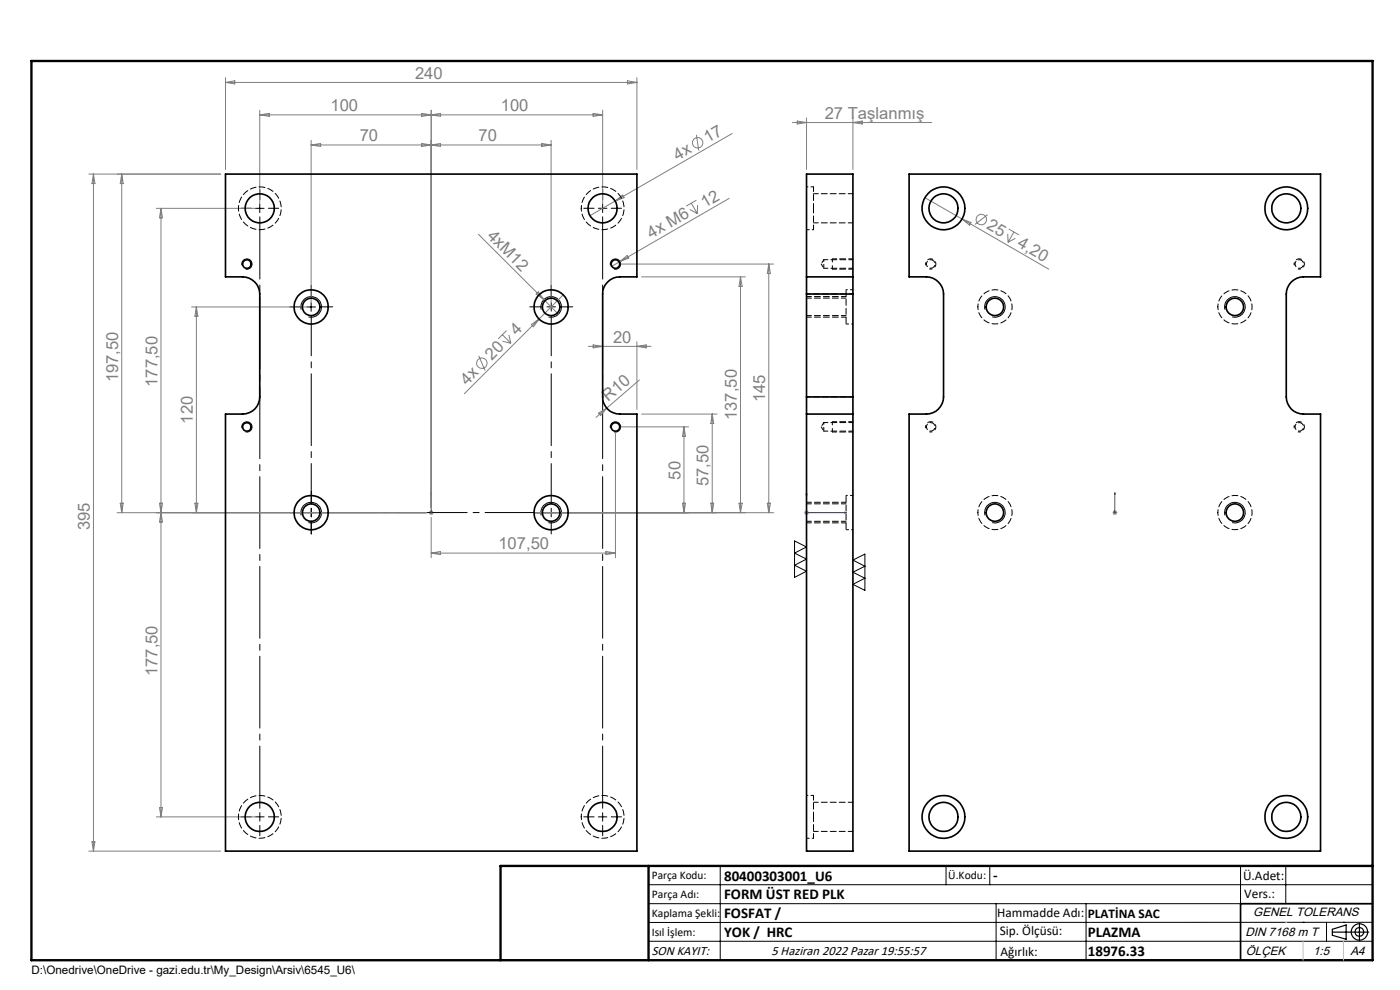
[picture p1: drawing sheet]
<svg xmlns="http://www.w3.org/2000/svg" width="297mm" height="210mm" viewBox="0 0 297 210" stroke-linecap="round" stroke-linejoin="round" font-family="sans-serif">
<g fill="none" stroke="#808080" stroke-width=".21">
<path d="M47.8 16.5v19.4M47.8 17.5h87.3M47.8 17.5l2-.4v.7zM133.1 17.1l2 .4-2 .3zM135.1 16.5v19.4M18.8 36.9h28M19.8 36.9l.3 2h-.6zM19.8 36.9v143.6M25.8 36.9v71.9M25.8 36.9l.3 2h-.6zM55.1 23.4v19.8M55.1 24.4h72.7"/>
<path d="M55.1 24.4l2-.3v.6zM66 29.8v34.3M66 30.8h50.9M66 30.8l2-.4v.7zM89.5 30.4l4 .7v-.7l-4 .7zM89.5 24.1l4 .6v-.6l-4 .6zM91.5 23.4v84.3M114.9 30.4l2 .4-2 .3zM116.9 29.8v34.3M125.8 24.1l2 .3-2 .3zM127.8 23.4v19.8M147.7 28.6l.5 3.4"/>
<path d="M155.3 28.3l-24.8 14.3M168.1 26h29.6M169.1 25.7l2 .3-2 .3zM171.1 25v10.9M180.9 25v10.9M180.9 26l2-.3v.6zM33.2 44.2h20.9M34.1 44.2v129.1M34.1 44.2l.4 2h-.7zM101.5 49.7l13.9 13.9M130.5 42.6l-5.3 3.1M130.5 42.6l1.6-1.2 .3 .5z"/>
<path d="M131.5 55.5l-1.9 1.1M131.5 55.5l1.6-1.3 .3 .5zM131.6 56h32.5M136.1 58.7h22M146.3 44.4l1.6 .9M146.6 43.1l1.3 2.2M147.7 42.5l-2.1 1.2M148 43.5l-.1 1.8M154.7 42.1l-23.2 13.4M157.1 58.7v50.1M157.1 58.7l.3 2h-.6zM163.1 56v52.8"/>
<path d="M163.1 56l.3 2h-.6zM196.2 41.9l7.9 4.6M204.1 46.5l18.4 10.6M204.1 46.5l1.9 .7-.3 .6zM209.5 45.5l-2.7 2.1M213.8 49.6l.1 1.8M214 48.6l2.2 1.2M215.1 49.2l-1.2 2.2M215.4 50.5l-1.5 .9M40.6 65.1h24.4M41.7 65.1v43.7M41.7 65.1l.3 2h-.7z"/>
<path d="M101.6 75.5l1.3 3.1M106.6 71l1.8 1.8M106.6 72.4l1.8 .4M107.5 70.1l-1.8 1.8M108 71l.4 1.8M112.7 68.9l1.6-1.2-1.1 1.6zM113.7 62.4l.5-.5 1.2 1.7zM115.4 63.6l3.1 3.1M119.5 62.5l-21 21M124.8 73.5h13.3M125.8 73.2l2 .3-2 .3zM135.1 72.5v14.3"/>
<path d="M135.1 73.5l2-.3v.6zM127 87.6l1.7-1-1.3 1.5zM128.7 86.6l-2.3 1.9M130.6 91.6v26.7M131.6 90.5h14.5M135.6 80.6l-6.9 6M136.1 87.8h16M145.1 90.5v18.3M145.1 90.5l.3 2.1h-.6zM151.1 87.8v21M151.1 87.8l.3 2h-.6zM24.8 108.8h65.7"/>
<path d="M25.5 106.7h.6l-.3 2.1zM33.8 106.7h.7l-.4 2.1zM34.1 108.8l.4 1.9h-.7zM41.3 106.7h.7l-.3 2.1zM91 108.8h1M91.1 108.4l.7 .7M91.5 108.3v.9M91.5 109.7v8.6M91.5 117.3l2-.3v.6zM91.5 117.3h39.1M91.8 108.4l-.7 .7M113.4 108.8h50.7"/>
<path d="M128.6 117l2 .3-2 .3zM144.8 106.7h.6l-.3 2.1zM150.8 106.7h.6l-.3 2.1zM156.8 106.7h.6l-.3 2.1zM162.8 106.7h.6l-.3 2.1zM170.6 108.8h1M170.7 108.4l.7 .7M171.1 108.3v.9M171.4 108.4l-.7 .7M236 108.8h1M236.1 108.4l.8 .7M236.5 108.3v.9"/>
<path d="M236.9 108.4l-.8 .7M19.5 178.6h.6l-.3 1.9zM33.2 173.3h20.9M33.8 171.3h.7l-.4 2zM18.8 180.5h28"/>
<circle cx="148" cy="30.3" r="1.1"/>
<circle cx="208.2" cy="46.6" r="1.1"/>
<circle cx="102.2" cy="77" r="1.1"/>
</g>
<g fill="none" stroke="#000" stroke-width=".21">
<path d="M51.3 56.3a1.1 1.1 0 0 1 1-1.4 1.1 1.1 0 0 1 1.2 1.2 1.1 1.1 0 0 1-1.4 1M54.2 44.2h1.8M55.1 43.3v1.8M129.5 56.3a1.1 1.1 0 0 1 1-1.4 1.1 1.1 0 0 1 1.2 1.2 1.1 1.1 0 0 1-1.4 1M63.9 65.7a2.19 2.19 0 0 1 1.9-2.8 2.19 2.19 0 0 1 2.4 2.4 2.19 2.19 0 0 1-2.8 1.9M65.1 65.1h1.8M66 64.2v1.8M114.8 65.7a2.18 2.18 0 0 1 2-2.7 2.18 2.18 0 0 1 2.3 2.3 2.18 2.18 0 0 1-2.8 1.9M209 65.7a2.19 2.19 0 0 1 1.9-2.8 2.19 2.19 0 0 1 2.4 2.4 2.19 2.19 0 0 1-2.8 1.9M259.9 65.7a2.19 2.19 0 0 1 1.9-2.8 2.19 2.19 0 0 1 2.4 2.4 2.19 2.19 0 0 1-2.8 1.9M51.3 90.8a1.1 1.1 0 0 1 1-1.3 1.1 1.1 0 0 1 1.2 1.1 1.1 1.1 0 0 1-1.4 1M129.5 90.8a1.1 1.1 0 0 1 1-1.3 1.1 1.1 0 0 1 1.2 1.1 1.1 1.1 0 0 1-1.4 1"/>
<path d="M63.9 109.3a2.18 2.18 0 0 1 1.9-2.8 2.18 2.18 0 0 1 2.4 2.4 2.18 2.18 0 0 1-2.8 1.9M114.8 109.3a2.17 2.17 0 0 1 1.9-2.7 2.17 2.17 0 0 1 2.4 2.3 2.17 2.17 0 0 1-2.8 1.9M168.6 114.8l2.5 1.2-2.5 1.3 2.5 1.3-2.5 1.3 2.5 1.3-2.5 1.3zM180.9 118.8l2.6-1.3v7.7l-2.6-1.2 2.6-1.3-2.6-1.3 2.6-1.3zM209 109.3a2.18 2.18 0 0 1 1.8-2.8 2.18 2.18 0 0 1 2.4 2.4 2.18 2.18 0 0 1-2.7 1.9M259.9 109.3a2.18 2.18 0 0 1 1.8-2.8 2.18 2.18 0 0 1 2.4 2.4 2.18 2.18 0 0 1-2.7 1.9M126.9 173.3h1.8M127.8 172.4v1.8M137.6 187.7h153.6M137.6 191.7h153.6M137.6 199.7h153.6M152.8 183.7v20"/>
<path d="M200.7 183.7v4M210 183.7v4M211.3 191.7v12M230.4 191.7v12M263.2 183.7v20M272.8 183.7v8M276.4 195.6h.1M281.4 195.6v4.1M285 195.6h.1M291.2 195.6l-153.6 .1"/>
</g>
<path d="M176.6 57v-2.1M176.6 91.6v-2.1" fill="none" stroke="#000" stroke-width=".21" stroke-dasharray="1.3 .6" stroke-dashoffset=".5" stroke-linecap="butt"/>
<path d="M197.2 57.1a1.09 1.09 0 0 0 1.3-1 1.09 1.09 0 0 0-1.2-1.2 1.09 1.09 0 0 0-.9 1.4M275.3 57.1a1.09 1.09 0 0 0 1.4-1 1.09 1.09 0 0 0-1.2-1.2 1.09 1.09 0 0 0-.9 1.4M197.2 91.6a1.09 1.09 0 0 0 1.3-1 1.09 1.09 0 0 0-1.2-1.1 1.09 1.09 0 0 0-.9 1.3M275.3 91.6a1.09 1.09 0 0 0 1.4-1 1.09 1.09 0 0 0-1.2-1.1 1.09 1.09 0 0 0-.9 1.3" fill="none" stroke="#000" stroke-width=".21" stroke-dasharray="1.3 .6" stroke-dashoffset=".6" stroke-linecap="butt"/>
<g fill="none" stroke="#000" stroke-width=".25">
<path d="M282.6 197.7h7.8M282.6 197.1l3-.9v3l-3-.8zM288.4 195.8v3.8M106.2 203.7h185"/>
<circle cx="288.4" cy="197.7" r="1.74"/>
<circle cx="288.4" cy="197.7" r=".93"/>
</g>
<path d="M91.5 104.5v.4v-.4M91.5 108.6v.3zM91.5 108.8h.1M91.5 104.5v4.3M171.1 104.5l.1 .4h-.2zM171.1 104.5v4.3h8.5M179.2 108.6l.4 .2-.4 .1zM236.5 104.5v.4v-.4M236.5 108.6v.3zM236.5 108.8h.1M236.5 104.5v4.3" fill="none" stroke="#00f" stroke-width=".21"/>
<g fill="none" stroke="#000" stroke-width=".21" stroke-dasharray="15.2 1.3 1.3 1.3">
<path d="M53.3 44.2h-2.2M55.1 42.4v-2.2M56.9 44.2h2.2M126 44.2h-2.2M127.8 44.2h-.9M127.8 44.2v.9M127.8 44.2h1M127.8 44.2v-.9M127.8 42.4v-2.2M129.7 44.2h2.1M64.2 65.1h-2.7M66 63.3v-2.8"/>
<path d="M67.8 65.1h2.8M115.1 65.1h-2.7M116.9 65.1h-.9M116.9 65.1v.9M116.9 65.1h.9M116.9 65.1v-.9M116.9 63.3v-2.8M118.8 65.1h2.7M64.2 108.7h-2.7M66 108.7h.9M66 108.7v-.9M66 108.7h-.9"/>
<path d="M66 108.7v.9M66 110.5v2.8M66 106.9v-2.7M67.8 108.7h2.8M116.9 108.7h-.9M116.9 108.7v.9M116.9 108.7h.9M116.9 108.7v-.9M116.9 110.5v2.8M118.8 108.7h2.7M53.3 173.3h-2.2M55.1 173.3h.9"/>
<path d="M55.1 173.3v-.9M55.1 173.3h-.9M55.1 173.3v.9M55.1 175.1v2.2M56.9 173.3h2.2M126 173.3h-2.2M127.8 175.1v2.2M129.7 173.3h2.1"/>
</g>
<path d="M66 66.9v40M116.9 106.9v-40" fill="none" stroke="#000" stroke-width=".21" stroke-dasharray="15.2 1.3 1.3 1.3" stroke-dashoffset="6.7"/>
<path d="M55.1 46v125.5M127.8 171.5v-125.5" fill="none" stroke="#000" stroke-width=".21" stroke-dasharray="15.2 1.3 1.3 1.3" stroke-dashoffset="2"/>
<path d="M115.1 108.7h-47.3" fill="none" stroke="#000" stroke-width=".21" stroke-dasharray="15.2 1.3 1.3 1.3" stroke-dashoffset="3"/>
<path d="M171.1 67.3h8.4M179.5 62.9h-8.4M171.1 110.9h8.4M179.5 106.5h-8.4" fill="none" stroke="#000" stroke-width=".21" stroke-dasharray="1.3 .6" stroke-dashoffset=".3"/>
<path d="M176.6 57.1h4.3M180.9 54.9h-4.3M176.6 91.6h4.3M180.9 89.5h-4.3" fill="none" stroke="#000" stroke-width=".21" stroke-dasharray="1.3 .6" stroke-dashoffset=".4"/>
<path d="M176.6 57.1v-.1M176.6 91.6h.1" fill="none" stroke="#000" stroke-width=".21" stroke-dasharray="1.3 .6"/>
<path d="M291.2 191.7h-28v12" fill="none" stroke="#000" stroke-width=".35"/>
<path d="M6.7 12.9h284.5v190.8h-284.5zM137.6 183.7v20M291.2 183.7h-185v20" fill="none" stroke="#000" stroke-width=".5"/>
<path d="M276.4 199.7v4M285 199.7v4" fill="none" stroke="#c0c0c0" stroke-width=".21"/>
<path d="M272.8 195.6h.1" fill="none" stroke="#c0c0c0" stroke-width=".25"/>
<g fill="#00f">
<path d="M91.5 104.5v.4zM91.5 108.6v.3z"/>
<path d="M236.5 104.5v.4zM236.5 108.6v.3z"/>
<path d="M171.1 104.5l-.1 .4h.2zM179.2 108.6v.3l.4-.1z"/>
</g>
<g fill="none" stroke="#000" stroke-width=".35">
<path d="M47.8 36.9h87.3v21.8h-3.6a3.7 3.7 0 0 0-3.7 3.7v21.8a3.6 3.6 0 0 0 3.7 3.6h3.6v92.7h-87.3v-92.7h3.7a3.6 3.6 0 0 0 3.6-3.6v-21.8a3.7 3.7 0 0 0-3.6-3.7h-3.7zM192.9 36.9h87.2v21.8h-3.6a3.7 3.7 0 0 0-3.6 3.7v21.8a3.6 3.6 0 0 0 3.6 3.6h3.6v92.7h-87.2v-92.7h3.6a3.7 3.7 0 0 0 3.7-3.6v-21.8a3.7 3.7 0 0 0-3.7-3.7h-3.6zM171.1 58.7v3.7M171.1 58.7h9.8M171.1 58.7v-21.8h9.8v21.8M180.9 58.7v3.7M171.1 62.4v21.8M171.1 62.4h9.8M180.9 62.4v21.8M171.1 84.2v3.6M171.1 87.8h9.8M171.1 87.8v92.7h9.8v-92.7"/>
<path d="M171.1 84.2h9.8M180.9 84.2v3.6"/>
<circle cx="52.4" cy="56" r=".91"/>
<circle cx="55.1" cy="44.2" r="3.1"/>
<circle cx="127.8" cy="44.2" r="3.1"/>
<circle cx="130.6" cy="56" r=".91"/>
<circle cx="200.1" cy="44.2" r="4.5"/>
<circle cx="200.1" cy="44.2" r="3.1"/>
<circle cx="272.9" cy="44.2" r="3.1"/>
<circle cx="272.9" cy="44.2" r="4.5"/>
<circle cx="66" cy="65.1" r="3.6"/>
<circle cx="66" cy="65.1" r="1.85"/>
<circle cx="116.9" cy="65.1" r="3.6"/>
<circle cx="116.9" cy="65.1" r="1.85"/>
<circle cx="211.1" cy="65.1" r="1.86"/>
<circle cx="262" cy="65.1" r="1.86"/>
<circle cx="52.4" cy="90.6" r=".91"/>
<circle cx="130.6" cy="90.6" r=".91"/>
<circle cx="66" cy="108.7" r="3.6"/>
<circle cx="66" cy="108.7" r="1.85"/>
<circle cx="116.9" cy="108.7" r="3.6"/>
<circle cx="116.9" cy="108.7" r="1.85"/>
<circle cx="211.1" cy="108.7" r="1.86"/>
<circle cx="262" cy="108.7" r="1.86"/>
<circle cx="55.1" cy="173.3" r="3.1"/>
<circle cx="127.8" cy="173.3" r="3.1"/>
<circle cx="200.1" cy="173.3" r="4.5"/>
<circle cx="200.1" cy="173.3" r="3.1"/>
<circle cx="272.9" cy="173.3" r="3.1"/>
<circle cx="272.9" cy="173.3" r="4.5"/>
</g>
<g fill="none" stroke="#000" stroke-width=".21" stroke-dasharray="1.3 .6" stroke-dashoffset=".7">
<path d="M172.6 39.6h-1.5M50.6 44.2a4.5 4.5 0 0 1 6.6-4.1 4.5 4.5 0 0 1 .6 7.7 4.5 4.5 0 0 1-7.2-2.9v-.7M123.3 44.2a4.5 4.5 0 0 1 6.6-4.1 4.5 4.5 0 0 1 .6 7.7 4.5 4.5 0 0 1-7.1-2.9l-.1-.7M171.1 48.7h1.5M196.5 56a.91 .91 0 0 1 1.3-.8 .91 .91 0 0 1 .3 1.4 .91 .91 0 0 1-1.5-.3l-.1-.3M274.7 56a.91 .91 0 0 1 1.3-.8 .91 .91 0 0 1 .3 1.4 .91 .91 0 0 1-1.5-.3l-.1-.3M179.5 68.7h1.4M180.9 61.5h-1.4M207.4 65.1a3.6 3.6 0 0 1 5.3-3.3 3.6 3.6 0 0 1 .6 6.2 3.6 3.6 0 0 1-5.8-2.2l-.1-.7M258.4 65.1a3.6 3.6 0 0 1 5.2-3.3 3.6 3.6 0 0 1 .6 6.2 3.6 3.6 0 0 1-5.8-2.2v-.7M196.5 90.5a.91 .91 0 0 1 1.3-.8 .91 .91 0 0 1 .3 1.5 .91 .91 0 0 1-1.5-.3l-.1-.4M274.7 90.5a.91 .91 0 0 1 1.3-.8 .91 .91 0 0 1 .3 1.5 .91 .91 0 0 1-1.5-.3l-.1-.4"/>
<path d="M179.5 112.4h1.4M180.9 105.1h-1.4M207.4 108.7a3.6 3.6 0 0 1 5.3-3.2 3.6 3.6 0 0 1 .6 6.1 3.6 3.6 0 0 1-5.8-2.2l-.1-.7M258.4 108.7a3.6 3.6 0 0 1 5.2-3.2 3.6 3.6 0 0 1 .6 6.1 3.6 3.6 0 0 1-5.8-2.2v-.7M50.6 173.3a4.5 4.5 0 0 1 6.6-4.1 4.5 4.5 0 0 1 .6 7.7 4.5 4.5 0 0 1-7.2-2.9v-.7M123.3 173.3a4.5 4.5 0 0 1 6.6-4.1 4.5 4.5 0 0 1 .6 7.7 4.5 4.5 0 0 1-7.1-2.9l-.1-.7M171.1 177.8h1.5M172.6 168.7h-1.5"/>
</g>
<path d="M172.6 44.2v-4.6M172.6 48.7v-4.5M172.6 47.3h8.3M180.9 41.1h-8.3M171.1 66.9h8.4M179.5 63.2h-8.4M171.1 110.6h8.4M179.5 106.9h-8.4M172.6 173.3v-4.6M172.6 177.8v-4.5M172.6 176.4h8.3M180.9 170.2h-8.3" fill="none" stroke="#000" stroke-width=".21" stroke-dasharray="1.3 .6" stroke-dashoffset=".3"/>
<path d="M174.8 55.1v1.8M174.8 89.6v1.9" fill="none" stroke="#000" stroke-width=".21" stroke-dasharray="1.3 .6" stroke-dashoffset=".9"/>
<path d="M179.5 61.5v7.2M179.5 105.1v7.3" fill="none" stroke="#000" stroke-width=".21" stroke-dasharray="1.3 .6" stroke-dashoffset="-.1"/>
<path d="M174.2 56l.6 .9M174.8 55.1l-.6 .9M171.1 62.4h9.8M171.1 84.2h9.8M174.2 90.5l.6 1M174.8 89.6l-.6 .9" fill="none" stroke="#000" stroke-width=".21" stroke-dasharray="1.3 .6" stroke-dashoffset=".5"/>
<path d="M174.8 56.9h6.1M180.9 55.1h-6.1M174.8 91.5h6.1M180.9 89.6h-6.1" fill="none" stroke="#000" stroke-width=".21" stroke-dasharray="1.3 .6" stroke-dashoffset=".4"/>
<g font-size="3.5" fill="#808080">
<text x="88.1" y="16.7">240</text>
<text x="70.1" y="23.6">100</text>
<text x="106.2" y="23.6">100</text>
<text x="76.3" y="29.9">70</text>
<text x="101.5" y="29.9">70</text>
<text x="175" y="25.2">27 Taşlanmış</text>
<text x="143.7" y="34.1" transform="rotate(-30 143.7 34.1)">4x</text>
<text x="150.2" y="30.4" transform="rotate(-30 150.2 30.4)">17</text>
<text x="149.5" y="44.1" transform="rotate(-30 149.5 44.1)">12</text>
<text x="103.2" y="50.3" transform="rotate(45 103.2 50.3)">4xM12</text>
<text x="138.2" y="50.7" transform="rotate(-30 138.2 50.7)">4x M6</text>
<text x="209.2" y="48.5" transform="rotate(30 209.2 48.5)">25</text>
<text x="215.6" y="52.2" transform="rotate(30 215.6 52.2)">4,20</text>
<text x="109.6" y="71.3" transform="rotate(-45 109.6 71.3)">4</text>
<text x="104.4" y="76.6" transform="rotate(-45 104.4 76.6)">20</text>
<text x="130.1" y="72.7">20</text>
<text x="25.1" y="81.1" transform="rotate(-90 25.1 81.1)">197,50</text>
<text x="33.4" y="82.1" transform="rotate(-90 33.4 82.1)">177,50</text>
<text x="99.1" y="81.8" transform="rotate(-45 99.1 81.8)">4x</text>
<text x="40.9" y="89.8" transform="rotate(-90 40.9 89.8)">120</text>
<text x="129" y="85.2" transform="rotate(-41 129 85.2)">R10</text>
<text x="156.3" y="89.1" transform="rotate(-90 156.3 89.1)">137,50</text>
<text x="162.3" y="85.3" transform="rotate(-90 162.3 85.3)">145</text>
<text x="144.3" y="101.7" transform="rotate(-90 144.3 101.7)">50</text>
<text x="150.3" y="103.2" transform="rotate(-90 150.3 103.2)">57,50</text>
<text x="19.1" y="112.5" transform="rotate(-90 19.1 112.5)">395</text>
<text x="105.7" y="116.5">107,50</text>
<text x="33.4" y="143.4" transform="rotate(-90 33.4 143.4)">177,50</text>
</g>
<g font-size="3.2">
<text x="153.6" y="186.8">80400303001_U6</text>
<text x="153.6" y="190.8">FORM ÜST RED PLK</text>
<text x="210.7" y="186.6">-</text>
<text x="153.6" y="194.8">FOSFAT /</text>
<text x="153.6" y="198.8">YOK / HRC</text>
<text x="230.8" y="198.7">PLAZMA</text>
<text x="230.8" y="202.8">18976.33</text>
</g>
<g font-size="2.8">
<text x="263.7" y="186.7">Ü.Adet:</text>
<text x="263.9" y="190.5">Vers.:</text>
<text x="211.5" y="194.5">Hammadde Adı:</text>
<text x="230.8" y="194.7">PLATİNA SAC</text>
<text x="138.3" y="202.6">SON KAYIT:</text>
<text x="163.7" y="202.6">5 Haziran 2022 Pazar 19:55:57</text>
<text x="212.1" y="198.4">Sip. Ölçüsü:</text>
<text x="212.2" y="202.7">Ağırlık:</text>
</g>
<g font-size="2.6">
<text x="265.9" y="194.4">GENEL TOLERANS</text>
<text x="264.2" y="198.5">DIN 7168 m T</text>
<text x="264.3" y="202.6">ÖLÇEK</text>
<text x="278.5" y="202.6">1:5</text>
<text x="286.5" y="202.6">A4</text>
</g>
<g font-size="2.5">
<text x="138.3" y="186.4">Parça Kodu:</text>
<text x="138.3" y="190.5">Parça Adı:</text>
<text x="201.2" y="186.5">Ü.Kodu:</text>
<text x="138.3" y="194.5">Kaplama Şekli:</text>
<text x="138.3" y="198.6">Isıl İşlem:</text>
<text x="6.7" y="206.7">D:\Onedrive\OneDrive - gazi.edu.tr\My_Design\Arsiv\6545_U6\</text>
</g>
</svg>
